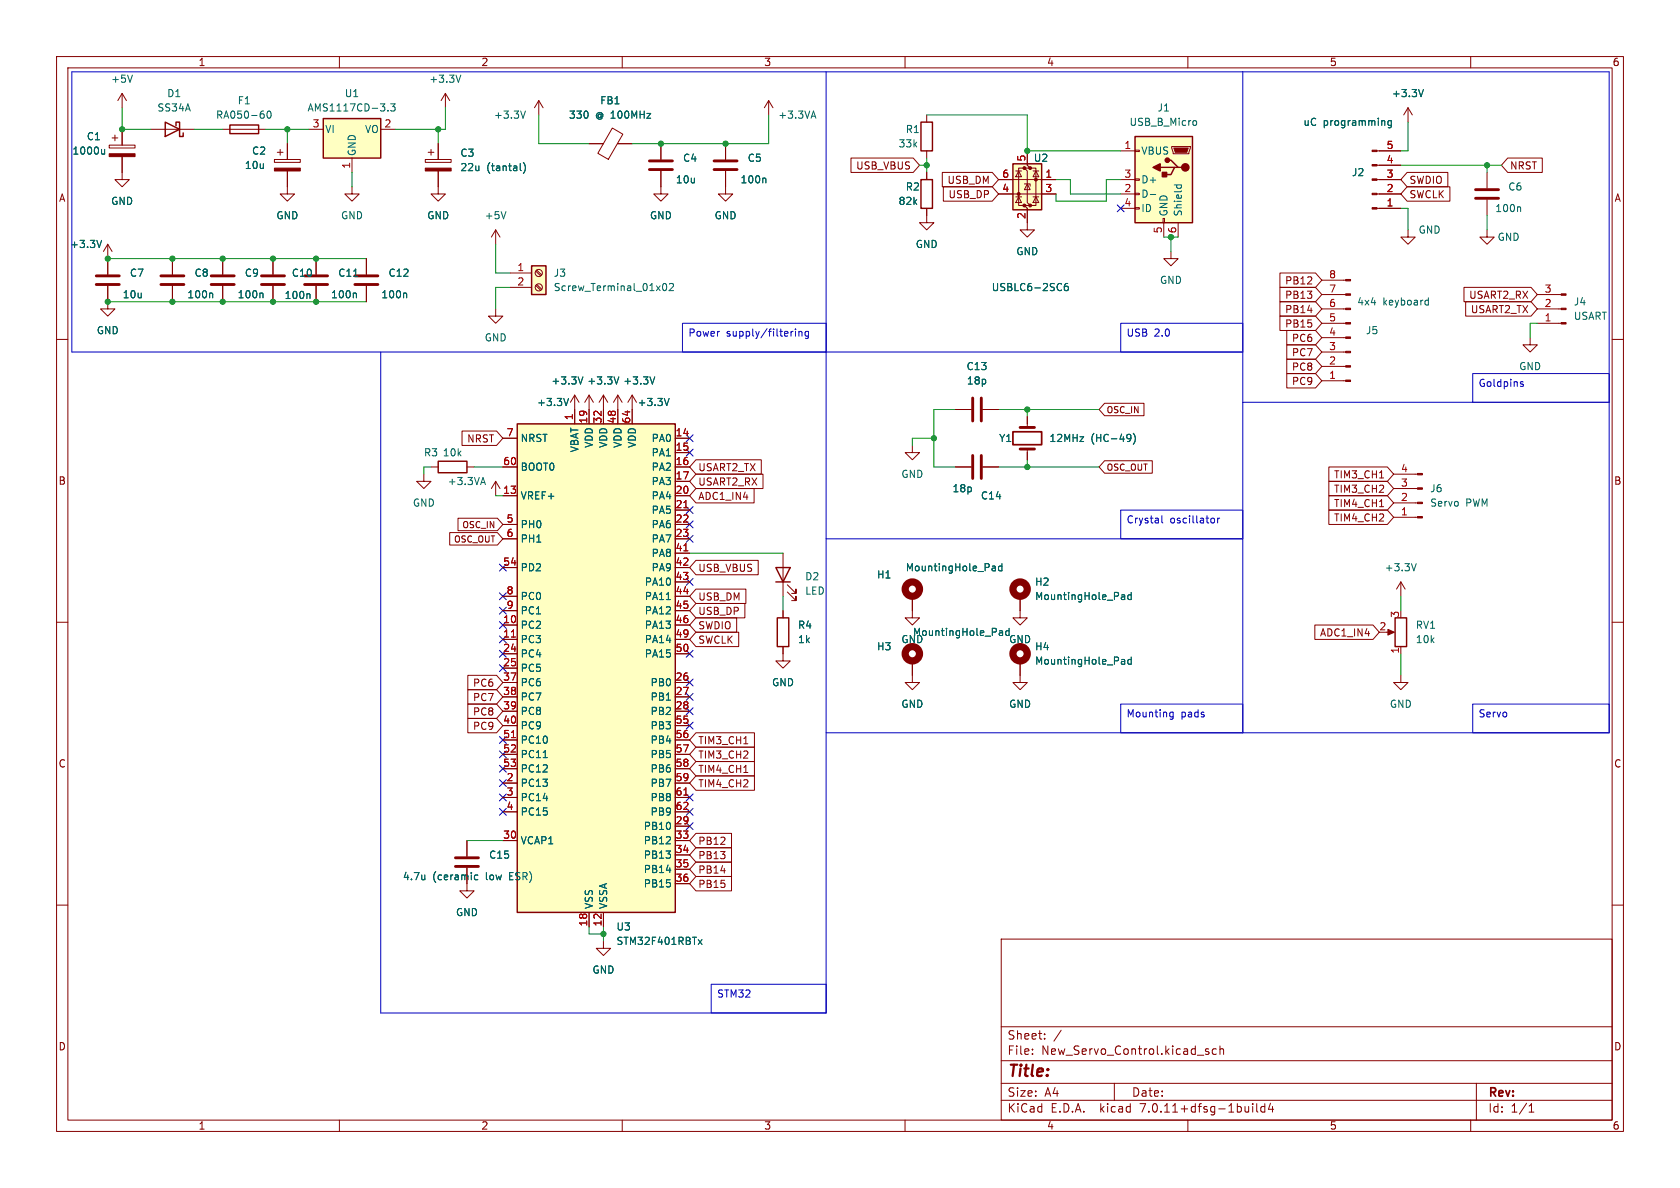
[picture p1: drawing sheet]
<svg xmlns="http://www.w3.org/2000/svg" width="297mm" height="210mm" viewBox="0 0 297 210" stroke-linecap="round" stroke-linejoin="round" font-family="sans-serif">
<g fill="none" stroke="#840000" stroke-width=".18">
<path d="M10 10h277v190h-277zM12 12h273v186h-273zM21.6 16.5v2.6M21.6 16.5l-.8 1.3M21.6 16.5l.8 1.3M60 10v2M78.7 16.5l-.7 1.3M78.7 16.5v2.6M78.7 16.5l.8 1.3M95.2 17.8l-.7 1.3M95.2 17.8v2.5M95.2 17.8l.8 1.3"/>
<path d="M110 10v2M135.9 17.8l-.8 1.3M135.9 17.8v2.5M135.9 17.8l.8 1.3M160 10v2M210 10v2M248.9 19.1l.8 1.2M248.9 19.1v2.5M248.9 19.1l-.7 1.2M260 10v2M19.3 25.7h4.6v.5h-4.6zM19.8 24.4h1"/>
<path d="M20.3 23.9v1M21.6 27.7v4.1h1.3l-1.3 1.2-1.3-1.2h1.3M21.6 22.9v2.8M26.7 22.9h7.6M39.4 22.9h7.6M48.5 28.2h4.6v.5h-4.6zM49 26.9h1M49.5 26.4v1M50.8 30.2v4.1h1.3l-1.3 1.3-1.3-1.3h1.3M50.8 25.4v2.8M54.6 22.9h2.5M62.2 33v1.3h1.3l-1.3 1.3-1.2-1.3h1.2"/>
<path d="M62.2 27.9v2.6M67.3 22.9h2.5M75.2 28.2h4.6v.5h-4.6zM75.7 26.9h1M76.2 26.4v1M77.5 30.2v4.1h1.2l-1.2 1.3-1.3-1.3h1.3M77.5 25.4v2.8M104.1 25.4h2.6M108.3 22.6l1.8 1.1-2.6 4.5-1.8-1.1zM109.2 25.4h2.6M116.8 30.2v4.1h1.3l-1.3 1.3-1.2-1.3h1.2M116.8 25.4v2.8"/>
<path d="M128.3 30.2v4.1h1.2l-1.2 1.3-1.3-1.3h1.3M128.3 25.4v2.8M150.4 27.9h11l1.2 1.3-1.2 1.3h-11zM163.8 36.8v2.6h-1.2l1.2 1.2 1.3-1.2h-1.3M163.8 20.3v1.3M163.8 26.7v1.2M163.8 30.5v1.3M166.6 30.5h8.8l1.1 1.3-1.1 1.2h-8.8zM166.8 33h8.6l1.1 1.3-1.1 1.3h-8.6zM176.5 34.3h10.2M176.5 31.8h10.2M179.6 34.8h1"/>
<path d="M179.6 30.2h1M180.1 34.8l.5 1h-1zM180.1 30.2l.5 1h-1zM181.1 32.5h1v.4M181.1 29.7h-1v6.6h1M181.6 32.5l.5 1h-1zM181.6 26.7v2.5l.5 .5h-1l.5 .5v5.6l.5 .5h-1l.5 .5v3.8h-1.3l1.3 1.3 1.3-1.3h-1.3M182.1 29.7h1v6.6h-1M182.6 34.8h1M182.6 30.2h1M183.1 30.2l.5 1h-1zM183.1 34.8l.5 1h-1z"/>
<path d="M198.1 34.3h2.6M198.1 31.8h2.6M198.1 26.7h2.6M198.1 36.8h2.6M200.7 36.7h.7v.3h-.7zM200.7 34.2h.7v.2h-.7zM200.7 31.6h.7v.3h-.7zM200.7 26.5h.7v.3h-.7zM205.6 38.6h.3v.8h-.3zM205.7 39.4v2.5M207.1 25.9h3.3v.3l-.2 1h-2.8zM208.3 39.4v2.5"/>
<path d="M243.4 34.3h4.2M243.4 31.8h4.2M243.4 26.7h4.2M243.4 29.2h4.2M243.4 36.8h4.2M248.8 30.5h7.2v2.5h-7.2l-1.2-1.2zM248.8 33h7.5v2.6h-7.5l-1.2-1.3zM262.9 30.5v2.8M262.9 35.3v2.8M266.5 27.9h6.2v2.6h-6.2l-1.1-1.3zM10 60h2M19 50.5v4.1h1.3l-1.3 1.3-1.2-1.3h1.2"/>
<path d="M19 43.2v5.3M19 43.2l-.7 1.3M19 43.2l.8 1.3M30.5 45.7v2.8M30.5 50.5v2.8M39.4 45.7v2.8M39.4 50.5v2.8M48.3 45.7v2.8M48.3 50.5v2.8M55.9 45.7v2.8M55.9 50.5v2.8M64.8 45.7v2.8"/>
<path d="M64.8 50.5v2.8M87.6 54.6v1.3h1.3l-1.3 1.3-1.2-1.3h1.2M87.6 40.6l-.7 1.3M87.6 40.6v2.6M87.6 40.6l.8 1.3M90.2 48.3h3.8M90.2 50.8h3.8M94.7 50.5l.9 .8M94.7 47.9l.9 .9M94.9 50.3l.9 .8M94.9 47.8l.9 .8M207 44.5v1.2h1.3l-1.3 1.3-1.3-1.3h1.3"/>
<path d="M226.3 53.3h6.3l1.1 1.3-1.1 1.3h-6.3zM226.3 55.9h6.3l1.1 1.3-1.1 1.2h-6.3zM226.3 50.8h6.3l1.1 1.3-1.1 1.2h-6.3zM226.3 48.3h6.3l1.1 1.2-1.1 1.3h-6.3zM227.5 58.4h5.1l1.1 1.3-1.1 1.3h-5.1zM233.7 49.5h4.2M233.7 52.1h4.2M233.7 54.6h4.2M233.7 57.2h4.2M233.7 59.7h4.2M248.9 40.6v1.3h-1.3l1.3 1.3 1.3-1.3h-1.3M258.8 50.8h11.9l1.1 1.3-1.1 1.2h-11.9z"/>
<path d="M259.1 53.3h11.6l1.1 1.3-1.1 1.3h-11.6zM262.9 40.6v1.3h-1.3l1.3 1.3 1.3-1.3h-1.3M270.5 59.7v1.3h1.3l-1.3 1.2-1.3-1.2h1.3M271.8 52.1h4.2M271.8 54.6h4.2M271.8 57.2h4.2M285 60h2M81.7 76.2h6.1l1.1 1.3-1.1 1.2h-6.1zM88.9 77.5h2.5M101.6 69.9l-.8 1.2M101.6 69.9v5M101.6 69.9l.8 1.2"/>
<path d="M104.1 69.9l-.7 1.2M104.1 69.9v5M104.1 69.9l.8 1.2M106.7 69.9l-.8 1.2M106.7 69.9v5M106.7 69.9l.7 1.2M109.2 69.9l-.7 1.2M109.2 69.9v5M109.2 69.9l.8 1.2M111.8 69.9l-.8 1.2M111.8 69.9v5M111.8 69.9l.7 1.2"/>
<path d="M119.4 77.5h2.5M161.3 78.7v1.3h1.3l-1.3 1.3-1.3-1.3h1.3M168.9 72.4h2.8M173.7 72.4h2.8M181.6 73.7v1.9M181.6 79.4v1.9M195.3 71.3h6.9v2.2h-6.9l-1-1.1zM227.5 66h5.1l1.1 1.3-1.1 1.3h-5.1zM227.5 63.5h5.1l1.1 1.3-1.1 1.2h-5.1zM227.5 61h5.1l1.1 1.2-1.1 1.3h-5.1zM233.7 62.2h4.2M233.7 64.8h4.2"/>
<path d="M233.7 67.3h4.2M74.9 83.8v1.3h1.3l-1.3 1.3-1.2-1.3h1.2M76.2 82.6h1.3M79.5 94.1h8.4l1 1.2-1 1.1h-8.4zM81 91.6h6.9l1 1.1-1 1.1h-6.9zM82.5 82.6h1.3M87.6 85.1v2.5M87.6 85.1l-.7 1.3M87.6 85.1l.8 1.3M88.9 87.6h2.5M88.9 82.6h2.5M88.9 92.7h2.5"/>
<path d="M88.9 95.3h2.5M119.4 87.6h2.5M119.4 80h2.5M119.4 82.6h2.5M119.4 85.1h2.5M119.4 90.2h2.5M119.4 92.7h2.5M119.4 95.3h2.5M119.4 97.8h2.5M123 81.3h11.6v2.5h-11.6l-1.1-1.2zM123 86.4h10.3v2.5h-10.3l-1.1-1.3zM123 83.8h11.9v2.6h-11.9l-1.1-1.3z"/>
<path d="M123 99.1h11v2.5h-11l-1.1-1.3zM138.4 97.8v7.6M168.9 82.6h2.8M173.7 82.6h2.8M195.3 81.4h8.4v2.3h-8.4l-1-1.1zM234.9 90.2h10.4l1.1 1.2-1.1 1.3h-10.4zM234.9 82.5h10.4l1.1 1.3-1.1 1.3h-10.4zM234.9 87.6h10.4l1.1 1.3-1.1 1.3h-10.4zM234.9 85.1h10.4l1.1 1.3-1.1 1.2h-10.4zM243.9 84.5h.7M243.9 89.6h.7M246.4 83.8h4.2"/>
<path d="M246.4 86.4h4.2M246.4 88.9h4.2M246.4 91.4h4.2M10 110h2M82.7 119.4h5.1l1.1 1.3-1.1 1.2h-5.1zM88.9 110.5h2.5M88.9 113h2.5M88.9 115.6h2.5M88.9 118.1h2.5M88.9 100.3h2.5M88.9 105.4h2.5M88.9 108h2.5"/>
<path d="M119.4 110.5h2.5M119.4 113h2.5M119.4 115.6h2.5M119.4 100.3h2.5M119.4 102.9h2.5M119.4 105.4h2.5M119.4 108h2.5M123 104.1h8.9v2.6h-8.9l-1.1-1.3zM123 109.2h7.2v2.6h-7.2l-1.1-1.3zM123 111.8h7.6v2.5h-7.6l-1.1-1.3zM123 106.7h8.7v2.5h-8.7l-1.1-1.2zM138.4 114.3v2.5h1.3l-1.3 1.3-1.2-1.3h1.2"/>
<path d="M138.4 108v1.2M139.2 104.6l1.5 1.6v-.8v.8h-.7M139.2 103.4l1.5 1.5v-.8v.8h-.7M161.3 116.8v3.9h1.3l-1.3 1.2-1.3-1.2h1.3M161.3 105.4v3.8h1.3l-1.3 1.3-1.3-1.3h1.3M180.3 105.4v3.8h1.3l-1.3 1.3-1.2-1.3h1.2M180.3 116.8v3.9h1.3l-1.3 1.2-1.2-1.2h1.2M232.4 110.5h10.3l1.1 1.3-1.1 1.2h-10.3zM245.1 111.8h1M247.6 119.4v1.3h1.3l-1.3 1.2-1.2-1.2h1.2M247.6 102.9l-.7 1.2M247.6 102.9v2.5"/>
<path d="M247.6 114.3v1.3M247.6 102.9l.8 1.2M285 110h2M82.7 127h5.1l1.1 1.3-1.1 1.2h-5.1zM82.7 124.5h5.1l1.1 1.2-1.1 1.3h-5.1zM82.7 121.9h5.1l1.1 1.3-1.1 1.3h-5.1zM88.9 138.4h2.5M88.9 120.7h2.5M88.9 123.2h2.5M88.9 125.7h2.5M88.9 128.3h2.5M88.9 130.8h2.5"/>
<path d="M88.9 133.4h2.5M88.9 135.9h2.5M119.4 138.4h2.5M119.4 120.7h2.5M119.4 123.2h2.5M119.4 125.7h2.5M119.4 128.3h2.5M119.4 130.8h2.5M119.4 133.4h2.5M119.4 135.9h2.5M123 137.2h10.4v2.5h-10.4l-1.1-1.3zM123 134.6h10.4v2.6h-10.4l-1.1-1.3z"/>
<path d="M123 132.1h10.4v2.5h-10.4l-1.1-1.2zM123 129.5h10.4v2.6h-10.4l-1.1-1.3zM131.5 136.6h.7M131.5 131.5h.7M10 160h2M82.5 153.4v4.1h1.3l-1.3 1.3-1.2-1.3h1.2M82.5 148.6v2.8M88.9 141h2.5M88.9 148.6h2.5M88.9 143.5h2.5M119.4 146.1h2.5M119.4 141h2.5"/>
<path d="M119.4 148.6h2.5M119.4 151.1h2.5M119.4 153.7h2.5M119.4 156.2h2.5M119.4 143.5h2.5M123 147.3h6.3v2.6h-6.3l-1.1-1.3zM123 149.9h6.3v2.5h-6.3l-1.1-1.3zM123 152.4h6.3v2.5h-6.3l-1.1-1.2zM123 154.9h6.3v2.6h-6.3l-1.1-1.3zM285 160h2M104.1 161.3v2.5M106.7 166.4v1.2h1.2l-1.2 1.3-1.3-1.3h1.3"/>
<path d="M106.7 161.3v2.5M177 166h108v32h-108zM60 198v2M110 198v2M160 198v2M177 194.5h108M177 191.5h108M177 187.5h108M177 181.5h108M182.5 186.3v.1M182.5 185.5v.1M184.7 183.6v.1"/>
<path d="M184.7 182.8v.1M187.6 182.1l-1.3 2M197 191.5v3M210 198v2M213.2 185.8l.5 .2v.2l-.2 .2-.4-.1M213.2 185.5h.5M215 185.5l-.4-.1-.3 .3v.4l.2 .2h.5M215.7 185.5l.2-.1 .3 .1 .1 .9M215.7 184.9v1.5M221.5 195.1v.1M221.5 195.6v1M222.2 195.1v1.3l.2 .2"/>
<path d="M223.6 195.1v1.5M223.6 195.7l-.4-.1-.3 .3v.4l.1 .2h.6M224.6 195l-.4 1.1h1M225 195.6v1M260 198v2M261 191.5v6.5M270.3 196.6h.9M270.3 195.5l.4-.4v1.5"/>
<circle cx="95.2" cy="48.3" r=".63"/>
<circle cx="95.2" cy="50.8" r=".63"/>
</g>
<g fill="none" stroke="#840000" stroke-width=".25">
<path d="M29.2 21.6l2.5 1.3-2.5 1.2zM31.1 22.2v-.6h.6v2.5h.7v-.6M40.6 22.1h5.1v1.5h-5.1zM57.1 21h10.2v6.9h-10.2zM162.8 31.8h2v5h-2zM162.8 21.6h2v5.1h-2zM179.1 29h5v8.1h-5zM200.7 24.1h10.1v15.3h-10.1zM205.1 29.6h2.5M206.4 28.3h.6l1.3 1.3h.6M208.3 29.6h-.7l-.6 1.3h-1.3M94 47h2.5v5.1h-2.5z"/>
<path d="M91.4 74.9h28v86.4h-28zM77.5 81.5h5v2.1h-5zM137.2 100.3h2.5l-1.3 2.6zM137.2 102.9h2.5M137.4 109.2h2v5.1h-2zM246.6 109.2h2.1v5.1h-2.1z"/>
</g>
<g fill="#840000" stroke="#840000" stroke-width=".18">
<path d="M48.5 29.7h4.6v.5h-4.6z"/>
<path d="M250.6 83.7h.9v.2h-.9z"/>
<path d="M250.6 86.2h.9v.3h-.9z"/>
<path d="M250.6 88.8h.9v.2h-.9z"/>
<path d="M250.6 91.3h.9v.3h-.9z"/>
<path d="M242.6 26.5h.8v.3h-.8z"/>
<path d="M242.6 29.1h.8v.2h-.8z"/>
<path d="M242.6 31.6h.8v.3h-.8z"/>
<path d="M242.6 34.2h.8v.2h-.8z"/>
<path d="M242.6 36.7h.8v.3h-.8z"/>
<path d="M19.3 27.2h4.6v.5h-4.6z"/>
<path d="M207.5 26.2h2.6l-.3 .7h-2z"/>
<path d="M237.9 49.4h.9v.3h-.9z"/>
<path d="M237.9 51.9h.9v.3h-.9z"/>
<path d="M237.9 54.5h.9v.2h-.9z"/>
<path d="M237.9 57h.9v.3h-.9z"/>
<path d="M237.9 59.6h.9v.2h-.9z"/>
<path d="M237.9 62.1h.9v.3h-.9z"/>
<path d="M237.9 64.6h.9v.3h-.9z"/>
<path d="M237.9 67.2h.9v.2h-.9z"/>
<path d="M276 51.9h.9v.3h-.9z"/>
<path d="M276 54.5h.9v.2h-.9z"/>
<path d="M276 57h.9v.3h-.9z"/>
<path d="M245.4 111.3l1.1 .5-1.1 .5z"/>
<path d="M75.2 29.7h4.6v.5h-4.6z"/>
<circle cx="183.1" cy="31.7" r=".25"/>
<circle cx="182.1" cy="36.3" r=".25"/>
<circle cx="182.1" cy="29.7" r=".25"/>
<circle cx="181.1" cy="36.3" r=".25"/>
<circle cx="181.1" cy="29.7" r=".25"/>
<circle cx="180.1" cy="34.3" r=".25"/>
</g>
<g fill="#ffffc2" stroke="#ffffc2" stroke-width=".18">
<path d="M179.1 29h5v8.1h-5z"/>
<path d="M200.7 24.1h10.1v15.3h-10.1z"/>
<path d="M91.4 74.9h28v86.4h-28z"/>
<path d="M94 47h2.5v5.1h-2.5z"/>
<path d="M57.1 21h10.2v6.9h-10.2z"/>
</g>
<g fill="none" stroke="#006464" stroke-width=".18">
<path d="M23.4 13.3l-.4 1.2M47.3 19.8l.2-.2a.68 .68 0 0 1 .4 .7 .68 .68 0 0 1-.4 .6l-.2-.1-.1-.4zM68.6 19.5v.1M69.1 18.4h.7l-.4 .4 .4 .2v.5l-.2 .1-.5-.1M81.5 13.3l-.5 1.2M92.9 19.6l-.4 1.3M143.8 19.6l.4 1.3M251.6 15.8l-.4 1.3M18.5 26.4v.8M18.5 27.1l-.2 .1h-.3M46.6 20.2l.1 .2-.1 .4M89.4 37.4l-.4 1.3"/>
<path d="M92 30l.2 .2M92.5 28.7a1.46 1.46 0 0 1 0 2M135.2 31.5l.2 .2v.6M143.5 20.5h.6M203.3 34.4h1M207.6 32.7h1.3M208.1 32.7l-.1 .4M208.8 32.7l.1 .4M211.1 21.3l.3 .1 .1 .2v.4l-.4 .2M246 21.3v1.1l-.3 .2-.3-.1M246 21.4l-.4-.1-.2 .3 .1 .5h.5M268.6 36.6l.2 .1v.7"/>
<path d="M18 42.5l-.5 1.3M37.4 51.8l.2 .2v.6M46.3 51.8l.2 .2v.6M54.6 51.9l.2 .2v.7M62.5 48.8h.7M62.8 51.8l.2 .2v.6M71.7 51.8l.2 .2v.6M117.3 50.2l.1-.1a.68 .68 0 0 1 .5 .6 .68 .68 0 0 1-.5 .7l-.1-.1-.2-.4zM118.3 50.2l.5-.1 .3 .4-.8 .9h.8M188.8 50.1l-.4 .1a.86 .86 0 0 0 0 1.2l.4-.1 .1-.5-.3-.2-.3 .1-.1 .1M252.2 53.1h.3M252.5 52.6v1.3"/>
<path d="M252.5 53.9h-.3M100.5 70.4l-.4 1.3M103.1 66.6l-.5 1.3M109.4 66.6l-.4 1.3M115.8 66.6l-.5 1.3M118.3 70.4l-.4 1.3M199.4 76.8l.5 .1a.84 .84 0 0 1-.3 1.1M199.9 77.3l-.1 .2-.4 .1M200.3 76.6a1.46 1.46 0 0 1 0 1.9M85.1 85.3h.6M85.4 84.4l.4 1.3M177.1 99.6v1.3"/>
<path d="M250.4 99.6l-.5 1.3M117.8 106h.7M175.6 100.1h.3l.1 .8M176 100.8l-.4 .1M176 100.4h-.4M176.8 111.5l.4 .1v.7M177.1 100.1h-.3l-.3 .2 .1 .5h.5M177.2 112.3h-.4M177.2 111.8l-.4 .1M178.4 111.6h-.5l-.1 .5M178.4 111.1v1.2M198.4 105.1l.4 .1v.8"/>
<path d="M198.4 116.6h.4v.8M198.8 105.9l-.4 .1M198.8 117.4h-.4M198.8 116.9h-.4M198.8 105.4l-.4 .1M200 105.2l-.4-.1-.2 .3 .1 .5h.5M200 116.6h-.4l-.2 .2 .1 .6h.5M200 104.7v1.3M200 116.1v1.3M96 133.9h.8M75.1 154.7v.8M75.1 155.4l-.1 .1"/>
<path d="M84.5 154.7h-.4l-.2 .2 .1 .6h.5M123.4 166.1l.7 .8M124.1 166.1l-.7 .8"/>
</g>
<g fill="none" stroke="#840000" stroke-width=".51">
<path d="M114.8 30h4.1M114.8 28.4h4.1M126.2 30h4.1M126.2 28.4h4.1M260.9 35.1h4M260.9 33.5h4M17 50.3h4.1M17 48.8h4.1M28.4 50.3h4.1M28.4 48.8h4.1M37.3 50.3h4.1M37.3 48.8h4.1"/>
<path d="M46.2 50.3h4.1M46.2 48.8h4.1M53.8 50.3h4.1M53.8 48.8h4.1M62.7 50.3h4.1M62.7 48.8h4.1M172 70.4v4M173.5 70.4v4M180.3 79.4h2.6M180.3 75.6h2.6M172 80.5v4.1M173.5 80.5v4.1"/>
<path d="M80.5 151.6h4.1M80.5 153.2h4.1"/>
</g>
<g fill="#840000" stroke="#840000" stroke-width=".25">
<path d="M203.8 29.6l1.3-.6v1.2z"/>
<path d="M205.5 30.5h.7v.7h-.7z"/>
<circle cx="209.5" cy="29.6" r=".63"/>
<circle cx="206.4" cy="28.3" r=".38"/>
</g>
<path d="M120.9 89.8h.7M120.9 97.4h.7M90.4 112.6h.7M90.4 130.4h.7M120.9 140.6h.7" fill="none" stroke="#a90000" stroke-width=".18"/>
<g fill="none" stroke="#840000" stroke-width="1.3">
<circle cx="161.3" cy="115.6" r="1.27"/>
<circle cx="161.3" cy="104.1" r="1.27"/>
<circle cx="180.3" cy="104.1" r="1.27"/>
<circle cx="180.3" cy="115.6" r="1.27"/>
</g>
<path d="M179.1 76.3h5v2.3h-5z" fill="none" stroke="#840000" stroke-width=".3"/>
<g fill="none" stroke="#0000c2" stroke-width=".18">
<path d="M146 12.7v166.4h-78.7v-116.9M219.7 12.7v116.8M120.6 57.2h25.4v5h-25.4zM140.6 58.2v.1M140.6 58.6v.8M141.2 58.6v.8M141.2 58.7l.2-.1h.3l.1 .8M142.9 58.6h-.3l-.3 .2 .1 .6h.5M142.9 58.6v1l-.2 .2h-.3M198.1 57.2h21.6v5h-21.6zM219.7 62.2h-207v-49.5h271.8v116.8h-138.5M219.7 71.1h64.8"/>
<path d="M260.3 66h24.2v5.1h-24.2zM268.8 67.7l.5 .4-.2 .2h-.3M269.3 67.5h-.3l-.2 .1M146 95.3h73.7M198.1 90.2h21.6v5.1h-21.6zM205.4 91.2v1.1l.2 .1M214.3 91.6l.3 .1 .1 .1v.5l-.4 .1M215.3 91.6v.8M215.6 91.6l-.3 .2M198.1 124.5h21.6v5h-21.6zM206.9 126.6l.1 .1h.4M207.4 125.9v1l-.2 .3-.3-.1"/>
<path d="M207.4 125.9h-.4l-.1 .1M260.3 124.5h24.2v5h-24.2zM125.7 174h20.3v5.1h-20.3z"/>
</g>
<g fill="none" stroke="#009600" stroke-width=".18">
<path d="M21.6 19.1v3.8h5.1M78.7 19.1v3.8h-8.9M34.3 22.9h5.1M47 22.9h7.6M50.8 22.9v2.5M62.2 30.5v2.5M77.5 22.9v2.5M95.2 20.3v5.1h8.9M135.9 20.3v5.1h-24.1M162.6 29.2h1.2M163.8 20.3h17.8v6.4h16.5M163.8 27.9v2.6"/>
<path d="M186.7 31.8h2.5v2.5h8.9M198.1 31.8h-2.5v3.8h-8.9v-1.3M247.6 36.8h1.3v3.8M247.6 29.2h17.8M248.9 21.6v5.1h-1.3M262.9 29.2v1.3M262.9 38.1v2.5M19 45.7h45.8M19 53.3h45.8M87.6 43.2v5.1h2.6M90.2 50.8h-2.6v3.8M205.7 41.9h2.6"/>
<path d="M207 41.9v2.6M271.8 57.2h-1.3v2.5M165.1 77.5h-3.8v1.2M168.9 72.4h-3.8v10.2h3.8M176.5 72.4h17.8M181.6 72.4v1.3M76.2 82.6h-1.3v1.2M83.8 82.6h5.1M87.6 87.6h1.3M121.9 97.8h16.5M176.5 82.6h17.8M181.6 81.3v1.3"/>
<path d="M138.4 105.4v2.6M247.6 105.4v2.6M247.6 115.6v3.8M82.5 148.6h6.4M104.1 163.8v1.3h2.6M106.7 163.8v2.6"/>
</g>
<g fill="none" stroke="#000084" stroke-width=".18">
<path d="M197.5 36.2l1.2 1.2M198.7 36.2l-1.2 1.2M121.3 79.4l1.2 1.2M121.3 76.9l1.2 1.2M122.5 79.4l-1.2 1.2M122.5 76.9l-1.2 1.2M88.3 99.7l1.2 1.2M89.5 99.7l-1.2 1.2M121.3 92.1l1.2 1.2M121.3 94.6l1.2 1.3M121.3 89.6l1.2 1.2M122.5 92.1l-1.2 1.2"/>
<path d="M122.5 94.6l-1.2 1.3M122.5 89.6l-1.2 1.2M88.3 112.4l1.2 1.2M88.3 109.9l1.2 1.2M88.3 115l1.2 1.2M88.3 117.5l1.2 1.2M88.3 107.3l1.2 1.3M88.3 104.8l1.2 1.2M89.5 112.4l-1.2 1.2M89.5 109.9l-1.2 1.2M89.5 115l-1.2 1.2M89.5 117.5l-1.2 1.2"/>
<path d="M89.5 107.3l-1.2 1.3M89.5 104.8l-1.2 1.2M121.3 115l1.2 1.2M121.3 102.3l1.2 1.2M122.5 102.3l-1.2 1.2M122.5 115l-1.2 1.2M88.3 135.3l1.2 1.2M88.3 137.8l1.2 1.2M88.3 132.7l1.2 1.3M88.3 130.2l1.2 1.2M89.5 135.3l-1.2 1.2M89.5 137.8l-1.2 1.2"/>
<path d="M89.5 132.7l-1.2 1.3M89.5 130.2l-1.2 1.2M121.3 125.1l1.2 1.2M121.3 122.6l1.2 1.2M121.3 120l1.2 1.3M121.3 127.7l1.2 1.2M122.5 125.1l-1.2 1.2M122.5 122.6l-1.2 1.2M122.5 120l-1.2 1.3M122.5 127.7l-1.2 1.2M88.3 142.9l1.2 1.2M88.3 140.4l1.2 1.2"/>
<path d="M89.5 142.9l-1.2 1.2M89.5 140.4l-1.2 1.2M121.3 145.4l1.2 1.3M121.3 142.9l1.2 1.2M121.3 140.4l1.2 1.2M122.5 145.4l-1.2 1.3M122.5 142.9l-1.2 1.2M122.5 140.4l-1.2 1.2"/>
</g>
<g fill="#009600" stroke="#009600" stroke-width=".18">
<circle cx="181.6" cy="82.6" r=".46"/>
<circle cx="165.1" cy="77.5" r=".46"/>
<circle cx="181.6" cy="26.7" r=".46"/>
<circle cx="181.6" cy="72.4" r=".46"/>
<circle cx="207" cy="41.9" r=".46"/>
<circle cx="262.9" cy="29.2" r=".46"/>
<circle cx="116.8" cy="25.4" r=".46"/>
<circle cx="128.3" cy="25.4" r=".46"/>
<circle cx="163.8" cy="29.2" r=".46"/>
<circle cx="106.7" cy="165.1" r=".46"/>
<circle cx="30.5" cy="45.7" r=".46"/>
<circle cx="30.5" cy="53.3" r=".46"/>
<circle cx="48.3" cy="45.7" r=".46"/>
<circle cx="55.9" cy="53.3" r=".46"/>
<circle cx="48.3" cy="53.3" r=".46"/>
<circle cx="21.6" cy="22.9" r=".46"/>
<circle cx="55.9" cy="45.7" r=".46"/>
<circle cx="19" cy="45.7" r=".46"/>
<circle cx="19" cy="53.3" r=".46"/>
<circle cx="39.4" cy="53.3" r=".46"/>
<circle cx="39.4" cy="45.7" r=".46"/>
<circle cx="77.5" cy="22.9" r=".46"/>
<circle cx="50.8" cy="22.9" r=".46"/>
</g>
<text font-size="2.8" fill="#840000" x="178" y="190.9">Title:</text>
<g font-size="2.1" fill="#840000">
<text x="178" y="184">Sheet:</text>
<text x="178" y="186.7">File:</text>
<text x="184.1" y="186.7">New_Servo_Control.kicad_sch</text>
<text x="178" y="196.9">KiCad</text>
<text x="178" y="194.1">Size:</text>
<text x="184.7" y="194.1">A4</text>
<text x="185.7" y="196.9">E.D.A.</text>
<text x="194.6" y="196.9">kicad</text>
<text x="200" y="194.1">Date:</text>
<text x="201.8" y="196.9">7.0.11+dfsg-1build4</text>
<text x="263" y="194.3">Rev:</text>
<text x="263" y="196.9">Id:</text>
<text x="267.1" y="196.9">1/1</text>
</g>
<g font-size="1.8" fill="#840000">
<text x="35" y="11.9">1</text>
<text x="85" y="11.9">2</text>
<text x="135" y="11.9">3</text>
<text x="185" y="11.9">4</text>
<text x="235" y="11.9">5</text>
<text x="285" y="11.9">6</text>
<text x="10.3" y="35.9">A</text>
<text x="151.3" y="30.2">USB_VBUS</text>
<text x="167.4" y="32.7">USB_DM</text>
<text x="167.6" y="35.2">USB_DP</text>
<text x="249.1" y="32.7">SWDIO</text>
<text x="249.1" y="35.2">SWCLK</text>
<text x="266.9" y="30.2">NRST</text>
<text x="285.3" y="35.9">A</text>
<text x="227.1" y="53">PB13</text>
<text x="227.1" y="50.5">PB12</text>
<text x="259.6" y="53">USART2_RX</text>
<text x="227.1" y="55.6">PB14</text>
<text x="227.1" y="58.1">PB15</text>
<text x="259.9" y="55.6">USART2_TX</text>
<text x="228.3" y="60.6">PC6</text>
<text x="228.3" y="65.7">PC8</text>
<text x="228.3" y="63.2">PC7</text>
<text x="228.3" y="68.3">PC9</text>
<text x="82.5" y="78.4">NRST</text>
<text x="123.3" y="83.5">USART2_TX</text>
<text x="10.3" y="85.9">B</text>
<text x="123.3" y="88.6">ADC1_IN4</text>
<text x="123.3" y="86">USART2_RX</text>
<text x="235.7" y="84.8">TIM3_CH1</text>
<text x="235.7" y="89.9">TIM4_CH1</text>
<text x="235.7" y="87.3">TIM3_CH2</text>
<text x="285.3" y="85.9">B</text>
<text x="235.7" y="92.4">TIM4_CH2</text>
<text x="123.3" y="101.3">USB_VBUS</text>
<text x="123.3" y="106.4">USB_DM</text>
<text x="123.3" y="111.4">SWDIO</text>
<text x="123.3" y="114">SWCLK</text>
<text x="123.3" y="108.9">USB_DP</text>
<text x="233.3" y="112.7">ADC1_IN4</text>
<text x="83.5" y="124.1">PC7</text>
<text x="83.5" y="121.6">PC6</text>
<text x="83.5" y="129.2">PC9</text>
<text x="83.5" y="126.7">PC8</text>
<text x="123.3" y="131.8">TIM3_CH1</text>
<text x="10.3" y="135.9">C</text>
<text x="123.3" y="136.8">TIM4_CH1</text>
<text x="123.3" y="134.3">TIM3_CH2</text>
<text x="285.3" y="135.9">C</text>
<text x="123.3" y="139.4">TIM4_CH2</text>
<text x="123.3" y="149.5">PB12</text>
<text x="123.3" y="152.1">PB13</text>
<text x="123.3" y="154.6">PB14</text>
<text x="123.3" y="157.2">PB15</text>
<text x="10.3" y="185.9">D</text>
<text x="285.3" y="185.9">D</text>
<text x="35" y="199.9">1</text>
<text x="85" y="199.9">2</text>
<text x="135" y="199.9">3</text>
<text x="185" y="199.9">4</text>
<text x="235" y="199.9">5</text>
<text x="285" y="199.9">6</text>
</g>
<g font-size="1.8" fill="#006464">
<text x="19.6" y="14.8">+5V</text>
<text x="29.5" y="17.4">D1</text>
<text x="60.9" y="17.4">U1</text>
<text x="75.8" y="14.8">+3.3V</text>
<text x="246" y="17.4">+3.3V</text>
<text x="27.7" y="19.9">SS34A</text>
<text x="38.1" y="21.2">RA050-60</text>
<text x="41.9" y="18.6">F1</text>
<text x="54.3" y="19.9">AMS1117CD-3.3</text>
<text x="57.4" y="23.7">VI</text>
<text x="64.4" y="23.7">VO</text>
<text x="87.2" y="21.2">+3.3V</text>
<text x="100.5" y="21.2">330</text>
<text x="105.3" y="21.2">@ 100MHz</text>
<text x="106" y="18.6">FB1</text>
<text x="137.5" y="21.2">+3.3VA</text>
<text x="160" y="23.7">R1</text>
<text x="199.6" y="22.5">USB_B_Micro</text>
<text x="204.5" y="19.9">J1</text>
<text x="230.3" y="22.5">uC</text>
<text x="233.9" y="22.5">programming</text>
<text x="12.7" y="27.5">1000u</text>
<text x="15.2" y="25">C1</text>
<text x="44.5" y="27.5">C2</text>
<text x="63.1" y="27.7" transform="rotate(-90 63.1 27.7)">GND</text>
<text x="81.3" y="27.9">C3</text>
<text x="120.7" y="28.8">C4</text>
<text x="132.1" y="28.8">C5</text>
<text x="158.8" y="26.3">33k</text>
<text x="182.7" y="28.8">U2</text>
<text x="201.7" y="27.5">VBUS</text>
<text x="43.2" y="30.1">10u</text>
<text x="81.3" y="30.5">22u</text>
<text x="86" y="30.5">(tantal)</text>
<text x="119.4" y="32.6">10u</text>
<text x="130.8" y="32.6">100n</text>
<text x="160" y="33.9">R2</text>
<text x="201.7" y="35.2">D-</text>
<text x="201.7" y="32.6">D+</text>
<text x="238.9" y="31.3">J2</text>
<text x="266.5" y="33.9">C6</text>
<text x="19.6" y="36.4">GND</text>
<text x="48.8" y="39">GND</text>
<text x="60.2" y="39">GND</text>
<text x="75.4" y="39">GND</text>
<text x="85.6" y="39">+5V</text>
<text x="114.8" y="39">GND</text>
<text x="126.2" y="39">GND</text>
<text x="158.8" y="36.4">82k</text>
<text x="201.7" y="37.7">ID</text>
<text x="206.6" y="38.4" transform="rotate(-90 206.6 38.4)">GND</text>
<text x="209.1" y="38.4" transform="rotate(-90 209.1 38.4)">Shield</text>
<text x="250.7" y="41.5">GND</text>
<text x="264.2" y="37.7">100n</text>
<text x="12.3" y="44">+3.3V</text>
<text x="161.8" y="44">GND</text>
<text x="179.6" y="45.3">GND</text>
<text x="264.7" y="42.8">GND</text>
<text x="21.6" y="52.9">10u</text>
<text x="22.9" y="49.1">C7</text>
<text x="33" y="52.9">100n</text>
<text x="34.3" y="49.1">C8</text>
<text x="41.9" y="52.9">100n</text>
<text x="43.2" y="49.1">C9</text>
<text x="50.2" y="53.1">100n</text>
<text x="51.5" y="49.1">C10</text>
<text x="58.4" y="52.9">100n</text>
<text x="59.7" y="49.1">C11</text>
<text x="67.3" y="52.9">100n</text>
<text x="68.6" y="49.1">C12</text>
<text x="97.8" y="49.1">J3</text>
<text x="97.8" y="51.7">Screw_Terminal_01x02</text>
<text x="175.2" y="51.7">USBLC6-2SC6</text>
<text x="205" y="50.4">GND</text>
<text x="17" y="59.3">GND</text>
<text x="239.8" y="54.2">4x4</text>
<text x="241.4" y="59.3">J5</text>
<text x="244.5" y="54.2">keyboard</text>
<text x="278.1" y="54.2">J4</text>
<text x="278.1" y="56.7">USART</text>
<text x="85.6" y="60.6">GND</text>
<text x="170.8" y="65.6">C13</text>
<text x="268.5" y="65.6">GND</text>
<text x="94.8" y="72">+3.3V</text>
<text x="97.4" y="68.2">+3.3V</text>
<text x="103.7" y="68.2">+3.3V</text>
<text x="110.1" y="68.2">+3.3V</text>
<text x="112.6" y="72">+3.3V</text>
<text x="170.8" y="68.2">18p</text>
<text x="74.9" y="80.9">R3</text>
<text x="78.2" y="80.9">10k</text>
<text x="91.9" y="83.4">BOOT0</text>
<text x="91.9" y="78.3">NRST</text>
<text x="102.5" y="80.1" transform="rotate(-90 102.5 80.1)">VBAT</text>
<text x="105" y="79.3" transform="rotate(-90 105 79.3)">VDD</text>
<text x="107.5" y="79.3" transform="rotate(-90 107.5 79.3)">VDD</text>
<text x="110.1" y="79.3" transform="rotate(-90 110.1 79.3)">VDD</text>
<text x="112.6" y="79.3" transform="rotate(-90 112.6 79.3)">VDD</text>
<text x="115.1" y="78.3">PA0</text>
<text x="115.1" y="80.9">PA1</text>
<text x="115.1" y="83.4">PA2</text>
<text x="176.5" y="78.3">Y1</text>
<text x="185.4" y="78.3">12MHz</text>
<text x="192.8" y="78.3">(HC-49)</text>
<text x="72.9" y="89.8">GND</text>
<text x="79.1" y="86">+3.3VA</text>
<text x="91.9" y="88.5">VREF+</text>
<text x="115.1" y="86">PA3</text>
<text x="115.1" y="88.5">PA4</text>
<text x="159.3" y="84.7">GND</text>
<text x="168.3" y="87.2">18p</text>
<text x="173.3" y="88.5">C14</text>
<text x="252.7" y="87.2">J6</text>
<text x="252.7" y="89.8">Servo</text>
<text x="259.1" y="89.8">PWM</text>
<text x="91.9" y="93.6">PH0</text>
<text x="115.1" y="91">PA5</text>
<text x="115.1" y="93.6">PA6</text>
<text x="91.9" y="101.2">PD2</text>
<text x="91.9" y="96.1">PH1</text>
<text x="115.1" y="96.1">PA7</text>
<text x="115.1" y="98.7">PA8</text>
<text x="115.1" y="101.2">PA9</text>
<text x="160" y="101.2">MountingHole_Pad</text>
<text x="244.7" y="101.2">+3.3V</text>
<text x="91.9" y="106.3">PC0</text>
<text x="113.9" y="103.7">PA10</text>
<text x="113.9" y="106.3">PA11</text>
<text x="142.2" y="102.8">D2</text>
<text x="142.2" y="105.3">LED</text>
<text x="154.9" y="102.5">H1</text>
<text x="182.9" y="103.7">H2</text>
<text x="182.9" y="106.3">MountingHole_Pad</text>
<text x="91.9" y="111.4">PC2</text>
<text x="91.9" y="113.9">PC3</text>
<text x="91.9" y="108.8">PC1</text>
<text x="113.9" y="108.8">PA12</text>
<text x="113.9" y="111.4">PA13</text>
<text x="113.9" y="113.9">PA14</text>
<text x="141" y="111.4">R4</text>
<text x="141" y="113.9">1k</text>
<text x="159.3" y="113.9">GND</text>
<text x="161.3" y="112.6">MountingHole_Pad</text>
<text x="178.3" y="113.9">GND</text>
<text x="250.2" y="111.4">RV1</text>
<text x="250.2" y="113.9">10k</text>
<text x="91.9" y="116.4">PC4</text>
<text x="91.9" y="119">PC5</text>
<text x="113.9" y="116.4">PA15</text>
<text x="154.9" y="115.2">H3</text>
<text x="182.9" y="115.2">H4</text>
<text x="182.9" y="117.7">MountingHole_Pad</text>
<text x="91.9" y="121.5">PC6</text>
<text x="91.9" y="124.1">PC7</text>
<text x="114.9" y="121.5">PB0</text>
<text x="114.9" y="124.1">PB1</text>
<text x="136.4" y="121.5">GND</text>
<text x="159.3" y="125.3">GND</text>
<text x="178.3" y="125.3">GND</text>
<text x="245.6" y="125.3">GND</text>
<text x="91.9" y="126.6">PC8</text>
<text x="91.9" y="129.1">PC9</text>
<text x="91.9" y="131.7">PC10</text>
<text x="114.9" y="126.6">PB2</text>
<text x="114.9" y="129.1">PB3</text>
<text x="114.9" y="131.7">PB4</text>
<text x="91.9" y="134.2">PC11</text>
<text x="91.9" y="136.8">PC12</text>
<text x="114.9" y="134.2">PB5</text>
<text x="114.9" y="136.8">PB6</text>
<text x="91.9" y="139.3">PC13</text>
<text x="91.9" y="141.8">PC14</text>
<text x="114.9" y="139.3">PB7</text>
<text x="114.9" y="141.8">PB8</text>
<text x="91.9" y="149.5">VCAP1</text>
<text x="91.9" y="144.4">PC15</text>
<text x="113.7" y="146.9">PB10</text>
<text x="113.7" y="149.5">PB12</text>
<text x="114.9" y="144.4">PB9</text>
<text x="71.1" y="155.8">4.7u</text>
<text x="76.5" y="155.8">(ceramic</text>
<text x="86" y="155.8">low</text>
<text x="86.4" y="152">C15</text>
<text x="90.3" y="155.8">ESR)</text>
<text x="113.7" y="152">PB13</text>
<text x="113.7" y="154.5">PB14</text>
<text x="105" y="160.8" transform="rotate(-90 105 160.8)">VSS</text>
<text x="107.5" y="160.8" transform="rotate(-90 107.5 160.8)">VSSA</text>
<text x="113.7" y="157.1">PB15</text>
<text x="80.5" y="162.2">GND</text>
<text x="108.9" y="164.7">U3</text>
<text x="108.9" y="167.2">STM32F401RBTx</text>
<text x="104.6" y="172.3">GND</text>
</g>
<g font-size="1.8" fill="#a90000">
<text x="55.2" y="22.6">3</text>
<text x="67.9" y="22.6">2</text>
<text x="62" y="29.9" transform="rotate(-90 62 29.9)">1</text>
<text x="181.4" y="28.6" transform="rotate(-90 181.4 28.6)">5</text>
<text x="198.7" y="26.4">1</text>
<text x="245" y="29">4</text>
<text x="245" y="26.4">5</text>
<text x="177.1" y="34">4</text>
<text x="177.1" y="31.5">6</text>
<text x="184.7" y="31.5">1</text>
<text x="184.7" y="34">3</text>
<text x="198.7" y="34">2</text>
<text x="198.7" y="31.5">3</text>
<text x="245" y="34">2</text>
<text x="245" y="31.5">3</text>
<text x="181.4" y="38.8" transform="rotate(-90 181.4 38.8)">2</text>
<text x="198.7" y="36.6">4</text>
<text x="205.5" y="41.3" transform="rotate(-90 205.5 41.3)">5</text>
<text x="208" y="41.3" transform="rotate(-90 208 41.3)">6</text>
<text x="245" y="36.6">1</text>
<text x="91.4" y="48">1</text>
<text x="91.4" y="50.5">2</text>
<text x="234.9" y="51.8">7</text>
<text x="234.9" y="49.3">8</text>
<text x="273" y="51.8">3</text>
<text x="234.9" y="59.4">4</text>
<text x="234.9" y="56.9">5</text>
<text x="234.9" y="54.4">6</text>
<text x="273" y="56.9">1</text>
<text x="273" y="54.4">2</text>
<text x="234.9" y="64.5">2</text>
<text x="234.9" y="62">3</text>
<text x="234.9" y="67.1">1</text>
<text x="89.5" y="77.2">7</text>
<text x="101.3" y="74.4" transform="rotate(-90 101.3 74.4)">1</text>
<text x="103.9" y="75" transform="rotate(-90 103.9 75)">19</text>
<text x="106.4" y="75" transform="rotate(-90 106.4 75)">32</text>
<text x="109" y="75" transform="rotate(-90 109 75)">48</text>
<text x="111.5" y="75" transform="rotate(-90 111.5 75)">64</text>
<text x="119.3" y="77.2">14</text>
<text x="88.9" y="82.3">60</text>
<text x="119.3" y="79.8">15</text>
<text x="119.3" y="82.3">16</text>
<text x="247.6" y="83.6">4</text>
<text x="88.9" y="87.4">13</text>
<text x="119.3" y="84.8">17</text>
<text x="119.3" y="87.4">20</text>
<text x="119.3" y="89.9">21</text>
<text x="247.6" y="88.6">2</text>
<text x="247.6" y="86.1">3</text>
<text x="89.5" y="92.5">5</text>
<text x="89.5" y="95">6</text>
<text x="119.3" y="92.5">22</text>
<text x="119.3" y="95">23</text>
<text x="247.6" y="91.2">1</text>
<text x="88.9" y="100.1">54</text>
<text x="119.3" y="97.5">41</text>
<text x="119.3" y="100.1">42</text>
<text x="89.5" y="105.2">8</text>
<text x="89.5" y="107.7">9</text>
<text x="119.3" y="102.6">43</text>
<text x="119.3" y="105.2">44</text>
<text x="119.3" y="107.7">45</text>
<text x="88.9" y="110.2">10</text>
<text x="88.9" y="112.8">11</text>
<text x="119.3" y="110.2">46</text>
<text x="119.3" y="112.8">49</text>
<text x="243.8" y="111.5">2</text>
<text x="247.4" y="109.3" transform="rotate(-90 247.4 109.3)">3</text>
<text x="88.9" y="115.3">24</text>
<text x="88.9" y="117.9">25</text>
<text x="119.3" y="115.3">50</text>
<text x="247.4" y="115.6" transform="rotate(-90 247.4 115.6)">1</text>
<text x="88.9" y="120.4">37</text>
<text x="88.9" y="122.9">38</text>
<text x="88.9" y="125.5">39</text>
<text x="119.3" y="120.4">26</text>
<text x="119.3" y="122.9">27</text>
<text x="119.3" y="125.5">28</text>
<text x="88.9" y="128">40</text>
<text x="88.9" y="130.6">51</text>
<text x="119.3" y="128">55</text>
<text x="119.3" y="130.6">56</text>
<text x="88.9" y="133.1">52</text>
<text x="88.9" y="135.6">53</text>
<text x="119.3" y="133.1">57</text>
<text x="119.3" y="135.6">58</text>
<text x="89.5" y="138.2">2</text>
<text x="89.5" y="140.7">3</text>
<text x="89.5" y="143.3">4</text>
<text x="119.3" y="138.2">59</text>
<text x="119.3" y="140.7">61</text>
<text x="119.3" y="143.3">62</text>
<text x="88.9" y="148.3">30</text>
<text x="119.3" y="145.8">29</text>
<text x="119.3" y="148.3">33</text>
<text x="119.3" y="150.9">34</text>
<text x="119.3" y="153.4">35</text>
<text x="119.3" y="156">36</text>
<text x="103.9" y="163.9" transform="rotate(-90 103.9 163.9)">18</text>
<text x="106.4" y="163.9" transform="rotate(-90 106.4 163.9)">12</text>
</g>
<g font-size="1.8" fill="#0000c2">
<text x="121.6" y="59.8">Power</text>
<text x="128.4" y="59.8">supply/filtering</text>
<text x="199.1" y="59.8">USB</text>
<text x="204.1" y="59.8">2.0</text>
<text x="261.3" y="68.7">Goldpins</text>
<text x="199.1" y="92.8">Crystal</text>
<text x="206.8" y="92.8">oscillator</text>
<text x="199.1" y="127.1">Mounting</text>
<text x="208.8" y="127.1">pads</text>
<text x="261.3" y="127.1">Servo</text>
<text x="126.7" y="176.7">STM32</text>
</g>
<g font-size="1.5" fill="#840000">
<text x="195.5" y="73.2">OSC_IN</text>
<text x="195.5" y="83.4">OSC_OUT</text>
<text x="81.6" y="93.6">OSC_IN</text>
<text x="80.1" y="96.1">OSC_OUT</text>
</g>
</svg>
